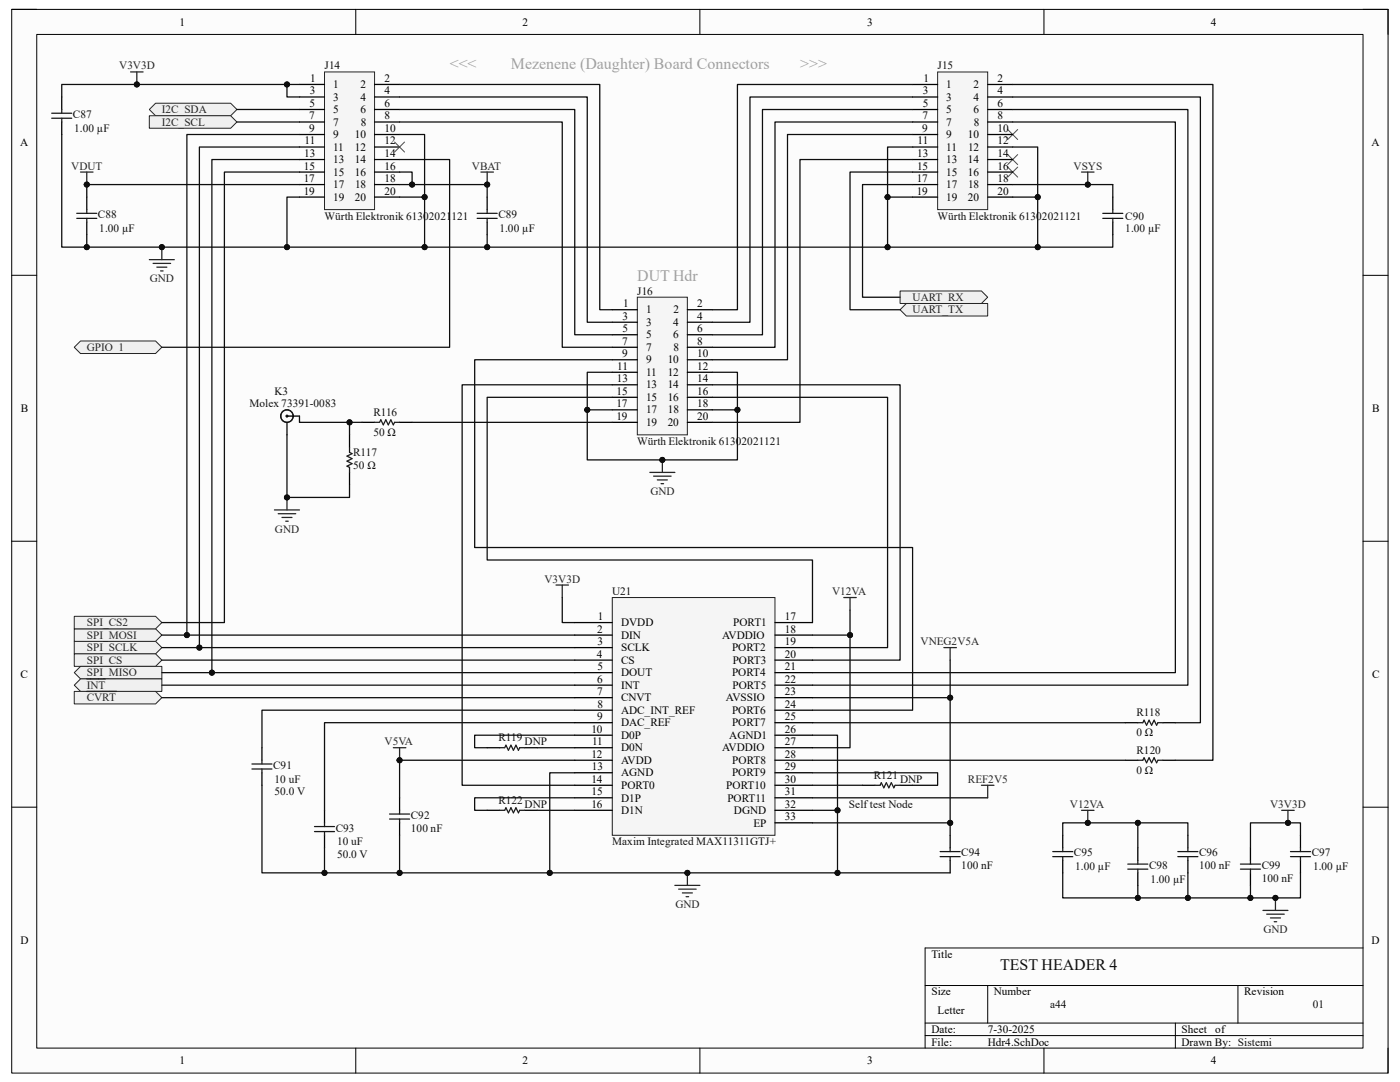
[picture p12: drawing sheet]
<svg xmlns="http://www.w3.org/2000/svg" width="279mm" height="216mm" viewBox="0 0 279 216" stroke-linecap="round" stroke-linejoin="round" font-family="sans-serif">
<path d="M2.3 1.9h274.7v212.2h-274.7z" fill-rule="evenodd" fill="#fcfcfc"/>
<path d="M2.3 1.9h274.7v212.2h-274.7z" fill="none" stroke="#000" stroke-width=".2"/>
<path d="M7.3 6.9h264.7v202.2h-264.7z" fill-rule="evenodd" fill="#fcfcfc"/>
<g fill="none" stroke="#000" stroke-width=".2">
<path d="M2.3 1.9h5M7.3 6.9h264.7v202.2h-264.7zM71 1.9v5M139.7 1.9v5M208.3 1.9v5M272 1.9h5v5M2.3 54.9h5M272 54.9h5M2.3 108h5M272 108h5M2.3 161.1h5M272 161.1h5"/>
<path d="M184.6 196.6h87.4M197.1 196.6v7.5M247.1 196.6v7.5M272 189.2h-87.4v19.9M71 209.1v5M139.7 209.1v5M184.6 204.1h87.4M184.6 206.6h87.4M208.3 209.1v5M234.6 204.1v5M277 209.1v5"/>
</g>
<path d="M134.7 176.7h5M135.4 177.4h3.5M136.2 178.2h2M136.9 178.9h.5M137.2 174.2v2.5" fill="none" stroke="#262626" stroke-width=".25"/>
<circle cx="137.2" cy="174.2" r=".5" fill="#0e0e0e"/>
<circle cx="137.2" cy="174.2" r=".5" fill="none" stroke="#0e0e0e" stroke-width=".2"/>
<path d="M129.7 94.3h5M130.4 95h3.5M131.2 95.8h2M131.9 96.5h.5M132.2 91.8v2.5" fill="none" stroke="#262626" stroke-width=".25"/>
<circle cx="132.2" cy="91.8" r=".5" fill="#0e0e0e"/>
<circle cx="132.2" cy="91.8" r=".5" fill="none" stroke="#0e0e0e" stroke-width=".2"/>
<path d="M255.8 161.7h2.5M257 161.7v2.5" fill="none" stroke="#262626" stroke-width=".25"/>
<circle cx="257" cy="164.2" r=".5" fill="#0e0e0e"/>
<circle cx="257" cy="164.2" r=".5" fill="none" stroke="#0e0e0e" stroke-width=".2"/>
<path d="M249.6 169.2v2.5M249.6 174.2v2.5M259.5 166.7v2.5M259.5 171.7v2.5" fill="none" stroke="#000" stroke-width=".25"/>
<path d="M247.6 173.4h3.9M247.6 172.4h3.9M249.6 171.7v.7M249.6 173.4v.8M257.5 169.9h4M257.5 170.9h4M259.5 169.2v.7M259.5 170.9v.8" fill="none" stroke="#1c1c1c" stroke-width=".25"/>
<path d="M96 34.3h2.5M97.2 34.3v2.5" fill="none" stroke="#262626" stroke-width=".25"/>
<circle cx="97.2" cy="36.8" r=".5" fill="#0e0e0e"/>
<circle cx="97.2" cy="36.8" r=".5" fill="none" stroke="#0e0e0e" stroke-width=".2"/>
<path d="M16.1 34.3h2.5M17.3 34.3v2.5" fill="none" stroke="#262626" stroke-width=".25"/>
<circle cx="17.3" cy="36.8" r=".5" fill="#0e0e0e"/>
<circle cx="17.3" cy="36.8" r=".5" fill="none" stroke="#0e0e0e" stroke-width=".2"/>
<path d="M14.8 128h16.3l1.2 1.2-1.2 1.3h-16.3z" fill-rule="evenodd" fill="#f0f0f0"/>
<path d="M14.8 128h16.3l1.2 1.2-1.2 1.3h-16.3z" fill="none" stroke="#262626" stroke-width=".2"/>
<path d="M14.8 125.5h16.3l1.2 1.2-1.2 1.3h-16.3z" fill-rule="evenodd" fill="#f0f0f0"/>
<path d="M14.8 125.5h16.3l1.2 1.2-1.2 1.3h-16.3z" fill="none" stroke="#262626" stroke-width=".2"/>
<path d="M237.1 166.7v2.5M237.1 171.7v2.5" fill="none" stroke="#000" stroke-width=".25"/>
<path d="M235.1 170.9h4M235.1 169.9h4M237.1 169.2v.7M237.1 170.9v.8" fill="none" stroke="#1c1c1c" stroke-width=".25"/>
<path d="M14.8 130.5h16.3l1.2 1.2-1.2 1.3h-16.3z" fill-rule="evenodd" fill="#f0f0f0"/>
<path d="M14.8 130.5h16.3l1.2 1.2-1.2 1.3h-16.3z" fill="none" stroke="#262626" stroke-width=".2"/>
<path d="M254.5 179.2v2.5M252.1 181.7h4.9M252.8 182.4h3.5M253.5 183.2h2M254.3 183.9h.5" fill="none" stroke="#262626" stroke-width=".25"/>
<circle cx="254.5" cy="179.2" r=".5" fill="#0e0e0e"/>
<circle cx="254.5" cy="179.2" r=".5" fill="none" stroke="#0e0e0e" stroke-width=".2"/>
<path d="M111 116.7h2.5M112.2 116.7v2.5" fill="none" stroke="#262626" stroke-width=".25"/>
<path d="M14.8 134.2l1.3-1.2h16.2v2.5h-16.2z" fill-rule="evenodd" fill="#f0f0f0"/>
<path d="M14.8 134.2l1.3-1.2h16.2v2.5h-16.2z" fill="none" stroke="#262626" stroke-width=".2"/>
<path d="M14.8 136.7l1.3-1.2h16.2v2.5h-16.2z" fill-rule="evenodd" fill="#f0f0f0"/>
<path d="M14.8 136.7l1.3-1.2h16.2v2.5h-16.2z" fill="none" stroke="#262626" stroke-width=".2"/>
<path d="M17.3 135.5h3.7" fill="none" stroke="#262626" stroke-width=".25"/>
<path d="M52.3 149.2v2.5M52.3 154.2v2.5M64.8 161.7v2.5M64.8 166.7v2.5M227.1 169.2v2.5M227.1 174.2v2.5" fill="none" stroke="#000" stroke-width=".25"/>
<path d="M50.3 152.4h4M50.3 153.4h4M52.3 151.7v.7M52.3 153.4v.8M62.8 164.9h4M62.8 165.9h4M64.8 164.2v.7M64.8 165.9v.8M225.1 172.4h4M225.1 173.4h4M227.1 171.7v.7M227.1 173.4v.8" fill="none" stroke="#1c1c1c" stroke-width=".25"/>
<path d="M14.8 138h16.3l1.2 1.2-1.2 1.3h-16.3z" fill-rule="evenodd" fill="#f0f0f0"/>
<path d="M14.8 138h16.3l1.2 1.2-1.2 1.3h-16.3z" fill="none" stroke="#262626" stroke-width=".2"/>
<path d="M17.3 138h6" fill="none" stroke="#262626" stroke-width=".25"/>
<path d="M224.6 144.2h2.5M224.6 151.7h2.5M232.1 144.2h2.5M232.1 151.7h2.5M212.1 166.7v2.5M212.1 171.7v2.5" fill="none" stroke="#000" stroke-width=".25"/>
<path d="M227.1 144.2h1l.2-.5 .5 1 .5-1 .5 1 .5-1 .5 1 .3-.5h1M227.1 151.7h1l.2-.5 .5 1 .5-1 .5 1 .5-1 .5 1 .3-.5h1M210.1 169.9h4M210.1 170.9h4M212.1 169.2v.7M212.1 170.9v.8" fill="none" stroke="#1c1c1c" stroke-width=".25"/>
<path d="M31 20.6h15l1.3 1.2-1.3 1.3h-15l-1.2-1.3z" fill-rule="evenodd" fill="#f0f0f0"/>
<path d="M31 20.6h15l1.3 1.2-1.3 1.3h-15l-1.2-1.3z" fill="none" stroke="#262626" stroke-width=".2"/>
<path d="M29.8 23.1h16.2l1.3 1.2-1.3 1.3h-16.2z" fill-rule="evenodd" fill="#f0f0f0"/>
<path d="M29.8 23.1h16.2l1.3 1.2-1.3 1.3h-16.2z" fill="none" stroke="#262626" stroke-width=".2"/>
<path d="M29.8 51.8h5M30.6 52.6h3.4M31.3 53.3h2M32 54.1h.5M32.3 49.3v2.5" fill="none" stroke="#262626" stroke-width=".25"/>
<circle cx="32.3" cy="49.3" r=".5" fill="#0e0e0e"/>
<circle cx="32.3" cy="49.3" r=".5" fill="none" stroke="#0e0e0e" stroke-width=".2"/>
<path d="M12.3 19.3v2.5M12.3 24.3v2.5" fill="none" stroke="#000" stroke-width=".25"/>
<path d="M10.3 22.6h4M10.3 23.6h4M12.3 21.8v.8M12.3 23.6v.7" fill="none" stroke="#1c1c1c" stroke-width=".25"/>
<path d="M26.1 14.4h2.5M27.3 14.4v2.5" fill="none" stroke="#262626" stroke-width=".25"/>
<circle cx="27.3" cy="16.9" r=".5" fill="#0e0e0e"/>
<circle cx="27.3" cy="16.9" r=".5" fill="none" stroke="#0e0e0e" stroke-width=".2"/>
<path d="M17.3 39.3v2.5M97.2 39.3v2.5M17.3 44.3v2.5M97.2 44.3v2.5M97.2 149.2h2.5M104.7 149.2h2.5M97.2 161.7h2.5M104.7 161.7h2.5" fill="none" stroke="#000" stroke-width=".25"/>
<path d="M15.3 42.6h4M15.3 43.6h4M17.3 41.8v.8M17.3 43.6v.7M95.2 42.6h4M95.2 43.6h4M97.2 41.8v.8M97.2 43.6v.7M99.7 149.2h1l.3-.5 .5 1 .5-1 .5 1 .5-1 .5 1 .2-.5h1M99.7 161.7h1l.3-.5 .5 1 .5-1 .5 1 .5-1 .5 1 .2-.5h1" fill="none" stroke="#1c1c1c" stroke-width=".25"/>
<path d="M14.8 123h16.3l1.2 1.2-1.2 1.3h-16.3z" fill-rule="evenodd" fill="#f0f0f0"/>
<path d="M14.8 123h16.3l1.2 1.2-1.2 1.3h-16.3z" fill="none" stroke="#262626" stroke-width=".2"/>
<path d="M201.1 25.8l2 2M201.1 30.8l2 2M201.1 33.3l2 2M203.1 25.8l-2 2M203.1 30.8l-2 2M203.1 33.3l-2 2" fill="none" stroke="#4c4c4c" stroke-width=".2"/>
<path d="M14.8 69.3l1.3-1.3h14.9l1.3 1.3-1.3 1.2h-14.9z" fill-rule="evenodd" fill="#f0f0f0"/>
<path d="M14.8 69.3l1.3-1.3h14.9l1.3 1.3-1.3 1.2h-14.9z" fill="none" stroke="#262626" stroke-width=".2"/>
<path d="M215.8 34.3h2.5M217.1 34.3v2.5" fill="none" stroke="#262626" stroke-width=".25"/>
<circle cx="217.1" cy="36.8" r=".5" fill="#0e0e0e"/>
<circle cx="217.1" cy="36.8" r=".5" fill="none" stroke="#0e0e0e" stroke-width=".2"/>
<path d="M222.1 39.3v2.5M222.1 44.3v2.5" fill="none" stroke="#000" stroke-width=".25"/>
<path d="M220.1 42.6h4M220.1 43.6h4M222.1 41.8v.8M222.1 43.6v.7" fill="none" stroke="#1c1c1c" stroke-width=".25"/>
<path d="M168.4 119.2h2.5M169.6 119.2v2.5M78.5 149.2h2.5M79.7 149.2v2.5" fill="none" stroke="#262626" stroke-width=".25"/>
<circle cx="79.7" cy="151.7" r=".5" fill="#0e0e0e"/>
<circle cx="79.7" cy="151.7" r=".5" fill="none" stroke="#0e0e0e" stroke-width=".2"/>
<path d="M79.7 159.2v2.5M79.7 164.2v2.5M189.6 166.7v2.5M189.6 171.7v2.5" fill="none" stroke="#000" stroke-width=".25"/>
<path d="M77.7 163.4h4M77.7 162.4h4M79.7 161.7v.7M79.7 163.4v.8M187.6 170.9h4M187.6 169.9h4M189.6 169.2v.7M189.6 170.9v.8" fill="none" stroke="#1c1c1c" stroke-width=".25"/>
<path d="M188.4 129.2h2.5M189.6 129.2v2.5" fill="none" stroke="#262626" stroke-width=".25"/>
<path d="M179.6 58.1h16.3l1.2 1.2-1.2 1.3h-16.3z" fill-rule="evenodd" fill="#f0f0f0"/>
<path d="M179.6 58.1h16.3l1.2 1.2-1.2 1.3h-16.3z" fill="none" stroke="#262626" stroke-width=".2"/>
<path d="M179.6 61.8l1.3-1.2h16.2v2.5h-16.2z" fill-rule="evenodd" fill="#f0f0f0"/>
<path d="M179.6 61.8l1.3-1.2h16.2v2.5h-16.2z" fill="none" stroke="#262626" stroke-width=".2"/>
<path d="M127.2 59.3h10v27.5h-10z" fill-rule="evenodd" fill="#f5f5f5"/>
<path d="M127.2 59.3h10v27.5h-10z" fill="none" stroke="#262626" stroke-width=".2"/>
<g fill="none" stroke="#000" stroke-width=".25">
<path d="M122.2 61.8h5M122.2 64.3h5M122.2 66.8h5M122.2 69.3h5M122.2 71.8h5M122.2 74.3h5M122.2 76.8h5M122.2 79.3h5M137.2 61.8h5M137.2 64.3h5M137.2 66.8h5M137.2 69.3h5"/>
<path d="M137.2 71.8h5M137.2 74.3h5M137.2 76.8h5M137.2 79.3h5M122.2 81.8h5M122.2 84.3h5M137.2 81.8h5M137.2 84.3h5"/>
</g>
<path d="M187.1 14.4h10v27.4h-10z" fill-rule="evenodd" fill="#f5f5f5"/>
<path d="M187.1 14.4h10v27.4h-10z" fill="none" stroke="#262626" stroke-width=".2"/>
<g fill="none" stroke="#000" stroke-width=".25">
<path d="M182.1 16.9h5M182.1 19.4h5M197.1 16.9h5M197.1 19.4h5M182.1 21.9h5M182.1 24.3h5M182.1 26.8h5M182.1 29.3h5M182.1 31.8h5M182.1 34.3h5M182.1 36.8h5M182.1 39.3h5"/>
<path d="M197.1 21.9h5M197.1 24.3h5M197.1 26.8h5M197.1 29.3h5M197.1 31.8h5M197.1 34.3h5M197.1 36.8h5M197.1 39.3h5"/>
</g>
<path d="M64.8 14.4h10v27.4h-10z" fill-rule="evenodd" fill="#f5f5f5"/>
<path d="M64.8 14.4h10v27.4h-10z" fill="none" stroke="#262626" stroke-width=".2"/>
<g fill="none" stroke="#000" stroke-width=".25">
<path d="M59.8 16.9h5M59.8 19.3h5M74.8 16.9h4.9M74.8 19.3h4.9M59.8 21.8h5M59.8 24.3h5M59.8 26.8h5M59.8 29.3h5M59.8 31.8h5M59.8 34.3h5M59.8 36.8h5M59.8 39.3h5"/>
<path d="M74.8 21.8h4.9M74.8 24.3h4.9M74.8 26.8h4.9M74.8 29.3h4.9M74.8 31.8h4.9M74.8 34.3h4.9M74.8 36.8h4.9M74.8 39.3h4.9"/>
</g>
<path d="M215.8 161.7h2.5M217.1 161.7v2.5" fill="none" stroke="#262626" stroke-width=".25"/>
<circle cx="217.1" cy="164.2" r=".5" fill="#0e0e0e"/>
<circle cx="217.1" cy="164.2" r=".5" fill="none" stroke="#0e0e0e" stroke-width=".2"/>
<g fill="none" stroke="#1c1c1c" stroke-width=".25">
<circle cx="57.3" cy="83" r="1.25"/>
<circle cx="57.3" cy="83" r=".15"/>
</g>
<path d="M57.3 83h2.5M57.3 84.3v2.5" fill="none" stroke="#000" stroke-width=".25"/>
<path d="M57.3 99.3v2.5M54.8 101.8h5M55.5 102.5h3.5M56.3 103.3h2M57 104h.5" fill="none" stroke="#262626" stroke-width=".25"/>
<circle cx="57.3" cy="99.3" r=".5" fill="#0e0e0e"/>
<circle cx="57.3" cy="99.3" r=".5" fill="none" stroke="#0e0e0e" stroke-width=".2"/>
<path d="M69.8 86.8v2.5M69.8 94.3v2.5" fill="none" stroke="#000" stroke-width=".25"/>
<path d="M69.8 89.3v1l.5 .2-1 .5 1 .5-1 .5 1 .5-1 .5 .5 .3v1" fill="none" stroke="#1c1c1c" stroke-width=".25"/>
<path d="M122.2 81.8h-5v10h30v-10h-5" fill="none" stroke="#0e0e0e" stroke-width=".25"/>
<circle cx="147.2" cy="81.8" r=".5" fill="#0e0e0e"/>
<circle cx="147.2" cy="81.8" r=".5" fill="none" stroke="#0e0e0e" stroke-width=".2"/>
<circle cx="132.2" cy="91.8" r=".5" fill="#0e0e0e"/>
<circle cx="132.2" cy="91.8" r=".5" fill="none" stroke="#0e0e0e" stroke-width=".2"/>
<circle cx="117.2" cy="81.8" r=".5" fill="#0e0e0e"/>
<circle cx="117.2" cy="81.8" r=".5" fill="none" stroke="#0e0e0e" stroke-width=".2"/>
<path d="M142.2 74.3h5v7.5" fill="none" stroke="#0e0e0e" stroke-width=".25"/>
<circle cx="147.2" cy="81.8" r=".5" fill="#0e0e0e"/>
<circle cx="147.2" cy="81.8" r=".5" fill="none" stroke="#0e0e0e" stroke-width=".2"/>
<path d="M122.2 74.3h-5v7.5" fill="none" stroke="#0e0e0e" stroke-width=".25"/>
<circle cx="117.2" cy="81.8" r=".5" fill="#0e0e0e"/>
<circle cx="117.2" cy="81.8" r=".5" fill="none" stroke="#0e0e0e" stroke-width=".2"/>
<path d="M259.5 166.7v-2.5h-9.9v5" fill="none" stroke="#0e0e0e" stroke-width=".25"/>
<circle cx="257" cy="164.2" r=".5" fill="#0e0e0e"/>
<circle cx="257" cy="164.2" r=".5" fill="none" stroke="#0e0e0e" stroke-width=".2"/>
<path d="M114.7 154.2h-5v20" fill="none" stroke="#0e0e0e" stroke-width=".25"/>
<circle cx="109.7" cy="174.2" r=".5" fill="#0e0e0e"/>
<circle cx="109.7" cy="174.2" r=".5" fill="none" stroke="#0e0e0e" stroke-width=".2"/>
<path d="M122.2 76.8h-30v79.9h22.5M259.5 174.2v5h-9.9v-2.5" fill="none" stroke="#0e0e0e" stroke-width=".25"/>
<circle cx="249.5" cy="179.2" r=".5" fill="#0e0e0e"/>
<circle cx="249.5" cy="179.2" r=".5" fill="none" stroke="#0e0e0e" stroke-width=".2"/>
<circle cx="254.5" cy="179.2" r=".5" fill="#0e0e0e"/>
<circle cx="254.5" cy="179.2" r=".5" fill="none" stroke="#0e0e0e" stroke-width=".2"/>
<path d="M112.2 119.2v5h2.5M32.3 126.7h82.4" fill="none" stroke="#0e0e0e" stroke-width=".25"/>
<circle cx="37.3" cy="126.7" r=".5" fill="#0e0e0e"/>
<circle cx="37.3" cy="126.7" r=".5" fill="none" stroke="#0e0e0e" stroke-width=".2"/>
<path d="M32.3 129.2h82.4" fill="none" stroke="#0e0e0e" stroke-width=".25"/>
<circle cx="39.8" cy="129.2" r=".5" fill="#0e0e0e"/>
<circle cx="39.8" cy="129.2" r=".5" fill="none" stroke="#0e0e0e" stroke-width=".2"/>
<path d="M32.3 134.2h82.4M32.3 131.7h82.4" fill="none" stroke="#0e0e0e" stroke-width=".25"/>
<circle cx="42.3" cy="134.2" r=".5" fill="#0e0e0e"/>
<circle cx="42.3" cy="134.2" r=".5" fill="none" stroke="#0e0e0e" stroke-width=".2"/>
<path d="M122.2 79.3h-25v32.4h64.9v12.5M142.2 79.3h34.9v49.9h-15M142.2 76.8h37.4v54.9h-17.5M32.3 136.7h82.4M237.1 174.2v5" fill="none" stroke="#0e0e0e" stroke-width=".25"/>
<circle cx="237.1" cy="179.2" r=".5" fill="#0e0e0e"/>
<circle cx="237.1" cy="179.2" r=".5" fill="none" stroke="#0e0e0e" stroke-width=".2"/>
<path d="M237.1 166.7v-2.5h-10v5" fill="none" stroke="#0e0e0e" stroke-width=".25"/>
<circle cx="227.1" cy="164.2" r=".5" fill="#0e0e0e"/>
<circle cx="227.1" cy="164.2" r=".5" fill="none" stroke="#0e0e0e" stroke-width=".2"/>
<path d="M169.6 121.7v27.5h-7.5" fill="none" stroke="#0e0e0e" stroke-width=".25"/>
<circle cx="169.6" cy="126.7" r=".5" fill="#0e0e0e"/>
<circle cx="169.6" cy="126.7" r=".5" fill="none" stroke="#0e0e0e" stroke-width=".2"/>
<path d="M162.1 126.7h7.5" fill="none" stroke="#0e0e0e" stroke-width=".25"/>
<circle cx="169.6" cy="126.7" r=".5" fill="#0e0e0e"/>
<circle cx="169.6" cy="126.7" r=".5" fill="none" stroke="#0e0e0e" stroke-width=".2"/>
<path d="M32.3 139.2h82.4M114.7 144.2h-49.9v17.5M114.7 141.7h-62.4v7.5M162.1 144.2h62.5M227.1 164.2h-15v2.5" fill="none" stroke="#0e0e0e" stroke-width=".25"/>
<circle cx="217.1" cy="164.2" r=".5" fill="#0e0e0e"/>
<circle cx="217.1" cy="164.2" r=".5" fill="none" stroke="#0e0e0e" stroke-width=".2"/>
<circle cx="227.1" cy="164.2" r=".5" fill="#0e0e0e"/>
<circle cx="227.1" cy="164.2" r=".5" fill="none" stroke="#0e0e0e" stroke-width=".2"/>
<path d="M212.1 174.2v5h15" fill="none" stroke="#0e0e0e" stroke-width=".25"/>
<circle cx="227.1" cy="179.2" r=".5" fill="#0e0e0e"/>
<circle cx="227.1" cy="179.2" r=".5" fill="none" stroke="#0e0e0e" stroke-width=".2"/>
<path d="M57.3 16.9v2.4h2.5M122.2 71.8h-27.5v37.5h87.4v32.4h-20M107.2 149.2h7.5M114.7 146.7h-20v2.5h2.5M114.7 159.2h-20v2.5h2.5M162.1 151.7h62.5M107.2 161.7h7.5" fill="none" stroke="#0e0e0e" stroke-width=".25"/>
<circle cx="57.3" cy="16.9" r=".5" fill="#0e0e0e"/>
<circle cx="57.3" cy="16.9" r=".5" fill="none" stroke="#0e0e0e" stroke-width=".2"/>
<path d="M47.3 21.8h12.5M47.3 24.3h12.5M79.7 39.3h5v10h-27.4" fill="none" stroke="#0e0e0e" stroke-width=".25"/>
<circle cx="57.3" cy="49.3" r=".5" fill="#0e0e0e"/>
<circle cx="57.3" cy="49.3" r=".5" fill="none" stroke="#0e0e0e" stroke-width=".2"/>
<circle cx="84.7" cy="49.3" r=".5" fill="#0e0e0e"/>
<circle cx="84.7" cy="49.3" r=".5" fill="none" stroke="#0e0e0e" stroke-width=".2"/>
<circle cx="84.7" cy="39.3" r=".5" fill="#0e0e0e"/>
<circle cx="84.7" cy="39.3" r=".5" fill="none" stroke="#0e0e0e" stroke-width=".2"/>
<path d="M97.2 46.8v2.5" fill="none" stroke="#0e0e0e" stroke-width=".25"/>
<circle cx="97.2" cy="49.3" r=".5" fill="#0e0e0e"/>
<circle cx="97.2" cy="49.3" r=".5" fill="none" stroke="#0e0e0e" stroke-width=".2"/>
<path d="M79.7 36.8h17.5v2.5" fill="none" stroke="#0e0e0e" stroke-width=".25"/>
<circle cx="97.2" cy="36.8" r=".5" fill="#0e0e0e"/>
<circle cx="97.2" cy="36.8" r=".5" fill="none" stroke="#0e0e0e" stroke-width=".2"/>
<circle cx="82.2" cy="36.8" r=".5" fill="#0e0e0e"/>
<circle cx="82.2" cy="36.8" r=".5" fill="none" stroke="#0e0e0e" stroke-width=".2"/>
<path d="M59.8 16.9h-47.5v2.4" fill="none" stroke="#0e0e0e" stroke-width=".25"/>
<circle cx="27.3" cy="16.9" r=".5" fill="#0e0e0e"/>
<circle cx="27.3" cy="16.9" r=".5" fill="none" stroke="#0e0e0e" stroke-width=".2"/>
<circle cx="57.3" cy="16.9" r=".5" fill="#0e0e0e"/>
<circle cx="57.3" cy="16.9" r=".5" fill="none" stroke="#0e0e0e" stroke-width=".2"/>
<g fill="none" stroke="#0e0e0e" stroke-width=".25">
<path d="M79.7 16.9h40v44.9h2.5M79.7 19.4h37.5v44.9h5M182.1 16.9h-34.9v44.9h-5M182.1 19.4h-32.4v44.9h-7.5M202.1 16.9h40v134.8h-7.5M202.1 19.4h37.5v124.8h-5M79.7 26.8h5v12.5M79.7 21.8h35v45h7.5M79.7 24.3h32.5v45h10M182.1 21.9h-29.9v44.9h-10M182.1 24.3h-27.4v45h-12.5M182.1 26.8h-24.9v45h-15"/>
<path d="M182.1 31.8h-22.5v52.5h-17.4M202.1 21.9h35v114.8h-75M202.1 24.3h32.5v109.9h-72.5"/>
</g>
<circle cx="84.7" cy="39.3" r=".5" fill="#0e0e0e"/>
<circle cx="84.7" cy="39.3" r=".5" fill="none" stroke="#0e0e0e" stroke-width=".2"/>
<path d="M12.3 26.8v22.5h45v-10h2.5" fill="none" stroke="#0e0e0e" stroke-width=".25"/>
<circle cx="17.3" cy="49.3" r=".5" fill="#0e0e0e"/>
<circle cx="17.3" cy="49.3" r=".5" fill="none" stroke="#0e0e0e" stroke-width=".2"/>
<circle cx="32.3" cy="49.3" r=".5" fill="#0e0e0e"/>
<circle cx="32.3" cy="49.3" r=".5" fill="none" stroke="#0e0e0e" stroke-width=".2"/>
<circle cx="57.3" cy="49.3" r=".5" fill="#0e0e0e"/>
<circle cx="57.3" cy="49.3" r=".5" fill="none" stroke="#0e0e0e" stroke-width=".2"/>
<path d="M17.3 46.8v2.5" fill="none" stroke="#0e0e0e" stroke-width=".25"/>
<circle cx="17.3" cy="49.3" r=".5" fill="#0e0e0e"/>
<circle cx="17.3" cy="49.3" r=".5" fill="none" stroke="#0e0e0e" stroke-width=".2"/>
<path d="M59.8 26.8h-22.5v99.9" fill="none" stroke="#0e0e0e" stroke-width=".25"/>
<circle cx="37.3" cy="126.7" r=".5" fill="#0e0e0e"/>
<circle cx="37.3" cy="126.7" r=".5" fill="none" stroke="#0e0e0e" stroke-width=".2"/>
<path d="M59.8 36.8h-42.5v2.5" fill="none" stroke="#0e0e0e" stroke-width=".25"/>
<circle cx="17.3" cy="36.8" r=".5" fill="#0e0e0e"/>
<circle cx="17.3" cy="36.8" r=".5" fill="none" stroke="#0e0e0e" stroke-width=".2"/>
<path d="M59.8 29.3h-20v99.9" fill="none" stroke="#0e0e0e" stroke-width=".25"/>
<circle cx="39.8" cy="129.2" r=".5" fill="#0e0e0e"/>
<circle cx="39.8" cy="129.2" r=".5" fill="none" stroke="#0e0e0e" stroke-width=".2"/>
<path d="M59.8 31.8h-17.5v102.4" fill="none" stroke="#0e0e0e" stroke-width=".25"/>
<circle cx="42.3" cy="134.2" r=".5" fill="#0e0e0e"/>
<circle cx="42.3" cy="134.2" r=".5" fill="none" stroke="#0e0e0e" stroke-width=".2"/>
<path d="M59.8 34.3h-15v89.9h-12.5M79.7 34.3h2.5v2.5" fill="none" stroke="#0e0e0e" stroke-width=".25"/>
<circle cx="82.2" cy="36.8" r=".5" fill="#0e0e0e"/>
<circle cx="82.2" cy="36.8" r=".5" fill="none" stroke="#0e0e0e" stroke-width=".2"/>
<path d="M177.1 39.3h5" fill="none" stroke="#0e0e0e" stroke-width=".25"/>
<circle cx="177.1" cy="39.3" r=".5" fill="#0e0e0e"/>
<circle cx="177.1" cy="39.3" r=".5" fill="none" stroke="#0e0e0e" stroke-width=".2"/>
<path d="M202.1 39.3h5" fill="none" stroke="#0e0e0e" stroke-width=".25"/>
<circle cx="207.1" cy="39.3" r=".5" fill="#0e0e0e"/>
<circle cx="207.1" cy="39.3" r=".5" fill="none" stroke="#0e0e0e" stroke-width=".2"/>
<path d="M79.7 31.8h10v37.5h-57.4M202.1 29.3h5v20h-122.4" fill="none" stroke="#0e0e0e" stroke-width=".25"/>
<circle cx="84.7" cy="49.3" r=".5" fill="#0e0e0e"/>
<circle cx="84.7" cy="49.3" r=".5" fill="none" stroke="#0e0e0e" stroke-width=".2"/>
<circle cx="97.2" cy="49.3" r=".5" fill="#0e0e0e"/>
<circle cx="97.2" cy="49.3" r=".5" fill="none" stroke="#0e0e0e" stroke-width=".2"/>
<circle cx="177.1" cy="49.3" r=".5" fill="#0e0e0e"/>
<circle cx="177.1" cy="49.3" r=".5" fill="none" stroke="#0e0e0e" stroke-width=".2"/>
<circle cx="207.1" cy="49.3" r=".5" fill="#0e0e0e"/>
<circle cx="207.1" cy="49.3" r=".5" fill="none" stroke="#0e0e0e" stroke-width=".2"/>
<circle cx="207.1" cy="39.3" r=".5" fill="#0e0e0e"/>
<circle cx="207.1" cy="39.3" r=".5" fill="none" stroke="#0e0e0e" stroke-width=".2"/>
<path d="M182.1 29.3h-5v20" fill="none" stroke="#0e0e0e" stroke-width=".25"/>
<circle cx="177.1" cy="49.3" r=".5" fill="#0e0e0e"/>
<circle cx="177.1" cy="49.3" r=".5" fill="none" stroke="#0e0e0e" stroke-width=".2"/>
<circle cx="177.1" cy="39.3" r=".5" fill="#0e0e0e"/>
<circle cx="177.1" cy="39.3" r=".5" fill="none" stroke="#0e0e0e" stroke-width=".2"/>
<path d="M222.1 46.8v2.5h-15" fill="none" stroke="#0e0e0e" stroke-width=".25"/>
<circle cx="207.1" cy="49.3" r=".5" fill="#0e0e0e"/>
<circle cx="207.1" cy="49.3" r=".5" fill="none" stroke="#0e0e0e" stroke-width=".2"/>
<path d="M162.1 146.7h5v15" fill="none" stroke="#0e0e0e" stroke-width=".25"/>
<circle cx="167.1" cy="161.7" r=".5" fill="#0e0e0e"/>
<circle cx="167.1" cy="161.7" r=".5" fill="none" stroke="#0e0e0e" stroke-width=".2"/>
<path d="M227.1 176.7v2.5h22.5" fill="none" stroke="#0e0e0e" stroke-width=".25"/>
<circle cx="227.1" cy="179.2" r=".5" fill="#0e0e0e"/>
<circle cx="227.1" cy="179.2" r=".5" fill="none" stroke="#0e0e0e" stroke-width=".2"/>
<circle cx="237.1" cy="179.2" r=".5" fill="#0e0e0e"/>
<circle cx="237.1" cy="179.2" r=".5" fill="none" stroke="#0e0e0e" stroke-width=".2"/>
<circle cx="249.5" cy="179.2" r=".5" fill="#0e0e0e"/>
<circle cx="249.5" cy="179.2" r=".5" fill="none" stroke="#0e0e0e" stroke-width=".2"/>
<path d="M162.1 139.2h27.5" fill="none" stroke="#0e0e0e" stroke-width=".25"/>
<circle cx="189.6" cy="139.2" r=".5" fill="#0e0e0e"/>
<circle cx="189.6" cy="139.2" r=".5" fill="none" stroke="#0e0e0e" stroke-width=".2"/>
<path d="M52.3 156.7v17.5h114.8v-12.5h-5" fill="none" stroke="#0e0e0e" stroke-width=".25"/>
<circle cx="64.8" cy="174.2" r=".5" fill="#0e0e0e"/>
<circle cx="64.8" cy="174.2" r=".5" fill="none" stroke="#0e0e0e" stroke-width=".2"/>
<circle cx="79.7" cy="174.2" r=".5" fill="#0e0e0e"/>
<circle cx="79.7" cy="174.2" r=".5" fill="none" stroke="#0e0e0e" stroke-width=".2"/>
<circle cx="109.7" cy="174.2" r=".5" fill="#0e0e0e"/>
<circle cx="109.7" cy="174.2" r=".5" fill="none" stroke="#0e0e0e" stroke-width=".2"/>
<circle cx="137.2" cy="174.2" r=".5" fill="#0e0e0e"/>
<circle cx="137.2" cy="174.2" r=".5" fill="none" stroke="#0e0e0e" stroke-width=".2"/>
<circle cx="167.1" cy="174.2" r=".5" fill="#0e0e0e"/>
<circle cx="167.1" cy="174.2" r=".5" fill="none" stroke="#0e0e0e" stroke-width=".2"/>
<circle cx="167.1" cy="161.7" r=".5" fill="#0e0e0e"/>
<circle cx="167.1" cy="161.7" r=".5" fill="none" stroke="#0e0e0e" stroke-width=".2"/>
<path d="M64.8 169.2v5" fill="none" stroke="#0e0e0e" stroke-width=".25"/>
<circle cx="64.8" cy="174.2" r=".5" fill="#0e0e0e"/>
<circle cx="64.8" cy="174.2" r=".5" fill="none" stroke="#0e0e0e" stroke-width=".2"/>
<path d="M167.1 174.2h22.5" fill="none" stroke="#0e0e0e" stroke-width=".25"/>
<circle cx="167.1" cy="174.2" r=".5" fill="#0e0e0e"/>
<circle cx="167.1" cy="174.2" r=".5" fill="none" stroke="#0e0e0e" stroke-width=".2"/>
<path d="M79.7 166.7v7.5" fill="none" stroke="#0e0e0e" stroke-width=".25"/>
<circle cx="79.7" cy="174.2" r=".5" fill="#0e0e0e"/>
<circle cx="79.7" cy="174.2" r=".5" fill="none" stroke="#0e0e0e" stroke-width=".2"/>
<path d="M114.7 151.7h-35v7.5" fill="none" stroke="#0e0e0e" stroke-width=".25"/>
<circle cx="79.7" cy="151.7" r=".5" fill="#0e0e0e"/>
<circle cx="79.7" cy="151.7" r=".5" fill="none" stroke="#0e0e0e" stroke-width=".2"/>
<path d="M182.1 36.8h-10v22.5h7.5M182.1 34.3h-12.5v27.5h10M57.3 86.8v12.5h12.5v-2.5" fill="none" stroke="#0e0e0e" stroke-width=".25"/>
<circle cx="57.3" cy="99.3" r=".5" fill="#0e0e0e"/>
<circle cx="57.3" cy="99.3" r=".5" fill="none" stroke="#0e0e0e" stroke-width=".2"/>
<path d="M59.8 83v1.3h10v2.5" fill="none" stroke="#0e0e0e" stroke-width=".25"/>
<circle cx="69.8" cy="84.3" r=".5" fill="#0e0e0e"/>
<circle cx="69.8" cy="84.3" r=".5" fill="none" stroke="#0e0e0e" stroke-width=".2"/>
<path d="M72.3 84.3h2.5M79.7 84.3h2.5" fill="none" stroke="#000" stroke-width=".25"/>
<path d="M74.8 84.3h.9l.3-.5 .5 1 .5-1 .5 1 .5-1 .5 1 .2-.5h1" fill="none" stroke="#1c1c1c" stroke-width=".25"/>
<path d="M69.8 84.3h2.5" fill="none" stroke="#0e0e0e" stroke-width=".25"/>
<circle cx="69.8" cy="84.3" r=".5" fill="#0e0e0e"/>
<circle cx="69.8" cy="84.3" r=".5" fill="none" stroke="#0e0e0e" stroke-width=".2"/>
<path d="M82.2 84.3h40" fill="none" stroke="#0e0e0e" stroke-width=".25"/>
<path d="M122.2 119.2h32.5v47.5h-32.5z" fill-rule="evenodd" fill="#f5f5f5"/>
<path d="M122.2 119.2h32.5v47.5h-32.5z" fill="none" stroke="#262626" stroke-width=".2"/>
<g fill="none" stroke="#000" stroke-width=".25">
<path d="M114.7 124.2h7.5M114.7 126.7h7.5M114.7 129.2h7.5M114.7 131.7h7.5M114.7 134.2h7.5M114.7 136.7h7.5M114.7 139.2h7.5M154.7 124.2h7.4M154.7 126.7h7.4M154.7 129.2h7.4M154.7 131.7h7.4M154.7 134.2h7.4"/>
<path d="M154.7 136.7h7.4M154.7 139.2h7.4M114.7 144.2h7.5M114.7 146.7h7.5M114.7 149.2h7.5M114.7 151.7h7.5M114.7 154.2h7.5M114.7 156.7h7.5M114.7 159.2h7.5M114.7 141.7h7.5M154.7 144.2h7.4M154.7 146.7h7.4"/>
<path d="M154.7 149.2h7.4M154.7 151.7h7.4M154.7 154.2h7.4M154.7 156.7h7.4M154.7 159.2h7.4M154.7 141.7h7.4M114.7 161.7h7.5M154.7 161.7h7.4M154.7 164.2h7.4"/>
</g>
<path d="M189.6 131.7v35" fill="none" stroke="#0e0e0e" stroke-width=".25"/>
<circle cx="189.6" cy="164.2" r=".5" fill="#0e0e0e"/>
<circle cx="189.6" cy="164.2" r=".5" fill="none" stroke="#0e0e0e" stroke-width=".2"/>
<circle cx="189.6" cy="139.2" r=".5" fill="#0e0e0e"/>
<circle cx="189.6" cy="139.2" r=".5" fill="none" stroke="#0e0e0e" stroke-width=".2"/>
<path d="M162.1 164.2h27.5" fill="none" stroke="#0e0e0e" stroke-width=".25"/>
<circle cx="189.6" cy="164.2" r=".5" fill="#0e0e0e"/>
<circle cx="189.6" cy="164.2" r=".5" fill="none" stroke="#0e0e0e" stroke-width=".2"/>
<path d="M172.1 156.7h2.5M179.6 156.7h2.5" fill="none" stroke="#000" stroke-width=".25"/>
<path d="M174.6 156.7h1l.3-.5 .5 1 .5-1 .5 1 .5-1 .5 1 .2-.5h1" fill="none" stroke="#1c1c1c" stroke-width=".25"/>
<path d="M202.1 36.8h20M162.1 154.2h25v2.5h-5M162.1 156.7h10M162.1 159.2h35" fill="none" stroke="#0e0e0e" stroke-width=".25"/>
<path d="M78.7 28.3l2 2M80.7 28.3l-2 2" fill="none" stroke="#4c4c4c" stroke-width=".2"/>
<circle cx="217.1" cy="36.8" r=".5" fill="#0e0e0e"/>
<circle cx="217.1" cy="36.8" r=".5" fill="none" stroke="#0e0e0e" stroke-width=".2"/>
<path d="M222.1 36.8v2.5" fill="none" stroke="#0e0e0e" stroke-width=".25"/>
<path d="M195.9 156.7h2.5M197.1 156.7v2.5" fill="none" stroke="#262626" stroke-width=".25"/>
<g font-size="3.2" fill="#a1a1a1">
<text x="89.7" y="13.7">&lt;&lt;&lt;</text>
<text x="102" y="13.7">Mezenene (Daughter) Board Connectors</text>
<text x="159.7" y="13.7">&gt;&gt;&gt;</text>
<text x="127.2" y="56.1">DUT Hdr</text>
</g>
<text font-size="3.2" fill="#0e0e0e" x="199.6" y="193.5">TEST HEADER 4</text>
<g font-size="2.2">
<text x="35.8" y="5.1">1</text>
<text x="104.3" y="5.1">2</text>
<text x="173.1" y="5.1">3</text>
<text x="241.6" y="5.1">4</text>
<text x="61.9" y="16.3">1</text>
<text x="66.5" y="17.6">1</text>
<text x="72" y="17.6">2</text>
<text x="76.8" y="16.3">2</text>
<text x="184.3" y="16.3">1</text>
<text x="188.8" y="17.6">1</text>
<text x="194.3" y="17.6">2</text>
<text x="199.1" y="16.3">2</text>
<text x="61.7" y="23.8">7</text>
<text x="61.8" y="21.3">5</text>
<text x="61.8" y="18.8">3</text>
<text x="66.5" y="20.1">3</text>
<text x="66.5" y="22.6">5</text>
<text x="72" y="20.1">4</text>
<text x="72" y="22.6">6</text>
<text x="76.8" y="18.8">4</text>
<text x="76.8" y="21.3">6</text>
<text x="76.8" y="23.8">8</text>
<text x="184.1" y="23.8">7</text>
<text x="184.1" y="21.3">5</text>
<text x="184.2" y="18.8">3</text>
<text x="188.8" y="20.1">3</text>
<text x="188.8" y="22.6">5</text>
<text x="194.3" y="20.1">4</text>
<text x="194.3" y="22.6">6</text>
<text x="199.1" y="18.8">4</text>
<text x="199.1" y="21.3">6</text>
<text x="199.1" y="23.8">8</text>
<text x="4" y="29.2">A</text>
<text x="60.8" y="28.8">11</text>
<text x="61.7" y="26.3">9</text>
<text x="66.5" y="25.1">7</text>
<text x="66.5" y="27.6">9</text>
<text x="70.8" y="27.6">10</text>
<text x="72" y="25.1">8</text>
<text x="76.8" y="26.3">10</text>
<text x="76.8" y="28.8">12</text>
<text x="183.1" y="28.8">11</text>
<text x="184.1" y="26.3">9</text>
<text x="188.8" y="25.1">7</text>
<text x="188.8" y="27.6">9</text>
<text x="193.2" y="27.6">10</text>
<text x="194.4" y="25.1">8</text>
<text x="199.1" y="26.3">10</text>
<text x="199.1" y="28.8">12</text>
<text x="273.7" y="29.2">A</text>
<text x="60.7" y="33.8">15</text>
<text x="60.7" y="31.3">13</text>
<text x="66.5" y="30.1">11</text>
<text x="66.5" y="32.6">13</text>
<text x="66.5" y="35.1">15</text>
<text x="70.8" y="30.1">12</text>
<text x="70.8" y="32.6">14</text>
<text x="70.8" y="35.1">16</text>
<text x="76.8" y="31.3">14</text>
<text x="76.8" y="33.8">16</text>
<text x="183" y="33.8">15</text>
<text x="183" y="31.3">13</text>
<text x="188.8" y="30.1">11</text>
<text x="188.8" y="32.6">13</text>
<text x="188.8" y="35.1">15</text>
<text x="193.2" y="32.6">14</text>
<text x="193.2" y="35.1">16</text>
<text x="193.2" y="30.1">12</text>
<text x="199.1" y="31.3">14</text>
<text x="199.1" y="33.8">16</text>
<text x="60.6" y="36.3">17</text>
<text x="60.6" y="38.8">19</text>
<text x="66.5" y="37.6">17</text>
<text x="66.5" y="40.1">19</text>
<text x="70.8" y="40.1">20</text>
<text x="70.9" y="37.6">18</text>
<text x="76.8" y="36.3">18</text>
<text x="76.8" y="38.8">20</text>
<text x="183" y="36.3">17</text>
<text x="183" y="38.8">19</text>
<text x="188.8" y="37.6">17</text>
<text x="188.8" y="40.1">19</text>
<text x="193.2" y="40.1">20</text>
<text x="193.2" y="37.6">18</text>
<text x="199.1" y="36.3">18</text>
<text x="199.1" y="38.8">20</text>
<text x="124.2" y="63.8">3</text>
<text x="124.3" y="61.3">1</text>
<text x="128.9" y="62.5">1</text>
<text x="128.9" y="65">3</text>
<text x="134.4" y="65">4</text>
<text x="134.4" y="62.5">2</text>
<text x="139.1" y="61.3">2</text>
<text x="139.1" y="63.8">4</text>
<text x="124.2" y="68.8">7</text>
<text x="124.2" y="71.3">9</text>
<text x="124.2" y="66.3">5</text>
<text x="128.9" y="67.5">5</text>
<text x="128.9" y="70">7</text>
<text x="134.4" y="67.5">6</text>
<text x="134.4" y="70">8</text>
<text x="139.1" y="66.3">6</text>
<text x="139.1" y="68.8">8</text>
<text x="139.1" y="71.3">10</text>
<text x="123.1" y="76.3">13</text>
<text x="123.2" y="73.8">11</text>
<text x="128.9" y="72.5">9</text>
<text x="128.9" y="75">11</text>
<text x="128.9" y="77.5">13</text>
<text x="133.3" y="72.5">10</text>
<text x="133.3" y="75">12</text>
<text x="133.3" y="77.5">14</text>
<text x="139.1" y="73.8">12</text>
<text x="139.1" y="76.3">14</text>
<text x="4.1" y="82.2">B</text>
<text x="123" y="81.3">17</text>
<text x="123" y="83.8">19</text>
<text x="123.1" y="78.8">15</text>
<text x="128.9" y="80">15</text>
<text x="128.9" y="82.5">17</text>
<text x="133.3" y="80">16</text>
<text x="133.3" y="82.5">18</text>
<text x="139.1" y="78.8">16</text>
<text x="139.1" y="81.3">18</text>
<text x="139.1" y="83.8">20</text>
<text x="273.8" y="82.2">B</text>
<text x="128.9" y="85">19</text>
<text x="133.3" y="85">20</text>
<text x="119.3" y="123.7">1</text>
<text x="124" y="125">DVDD</text>
<text x="146.3" y="125">PORT1</text>
<text x="156.6" y="123.7">17</text>
<text x="119.1" y="131.2">4</text>
<text x="119.2" y="126.2">2</text>
<text x="119.3" y="128.7">3</text>
<text x="124" y="127.5">DIN</text>
<text x="124" y="130">SCLK</text>
<text x="144.1" y="127.5">AVDDIO</text>
<text x="146.1" y="130">PORT2</text>
<text x="156.6" y="126.2">18</text>
<text x="156.6" y="128.7">19</text>
<text x="156.6" y="131.2">20</text>
<text x="4.1" y="135.3">C</text>
<text x="119.2" y="136.2">6</text>
<text x="119.2" y="133.7">5</text>
<text x="124" y="132.5">CS</text>
<text x="124" y="135">DOUT</text>
<text x="124" y="137.5">INT</text>
<text x="146.1" y="135">PORT4</text>
<text x="146.2" y="137.5">PORT5</text>
<text x="146.2" y="132.5">PORT3</text>
<text x="156.6" y="133.7">21</text>
<text x="156.6" y="136.2">22</text>
<text x="273.8" y="135.3">C</text>
<text x="119.2" y="138.7">7</text>
<text x="119.2" y="143.7">9</text>
<text x="119.2" y="141.2">8</text>
<text x="124" y="140">CNVT</text>
<text x="124" y="142.5">ADC_INT_REF</text>
<text x="144.9" y="140">AVSSIO</text>
<text x="146.1" y="142.5">PORT6</text>
<text x="156.6" y="143.7">25</text>
<text x="156.6" y="138.7">23</text>
<text x="156.6" y="141.2">24</text>
<text x="118" y="146.2">10</text>
<text x="118.2" y="148.7">11</text>
<text x="124" y="144.9">DAC_REF</text>
<text x="124" y="147.4">D0P</text>
<text x="124" y="149.9">D0N</text>
<text x="144.1" y="149.9">AVDDIO</text>
<text x="145.5" y="147.4">AGND1</text>
<text x="146.1" y="144.9">PORT7</text>
<text x="156.6" y="146.2">26</text>
<text x="156.6" y="148.7">27</text>
<text x="118" y="151.2">12</text>
<text x="118.1" y="153.7">13</text>
<text x="124" y="152.4">AVDD</text>
<text x="124" y="154.9">AGND</text>
<text x="146.1" y="154.9">PORT9</text>
<text x="146.1" y="152.4">PORT8</text>
<text x="156.6" y="151.2">28</text>
<text x="156.6" y="153.7">29</text>
<text x="118" y="156.2">14</text>
<text x="118" y="161.2">16</text>
<text x="118.1" y="158.7">15</text>
<text x="124" y="157.4">PORT0</text>
<text x="124" y="159.9">D1P</text>
<text x="144.9" y="157.4">PORT10</text>
<text x="145.2" y="159.9">PORT11</text>
<text x="156.6" y="156.2">30</text>
<text x="156.6" y="158.7">31</text>
<text x="156.6" y="161.2">32</text>
<text x="124" y="162.4">D1N</text>
<text x="146.5" y="162.4">DGND</text>
<text x="150.4" y="164.9">EP</text>
<text x="156.6" y="163.7">33</text>
<text x="4.1" y="188.3">D</text>
<text x="185.9" y="191.1">Title</text>
<text x="273.7" y="188.3">D</text>
<text x="185.9" y="198.6">Size</text>
<text x="187.1" y="202.4">Letter</text>
<text x="198.3" y="198.6">Number</text>
<text x="248.3" y="198.6">Revision</text>
<text x="185.9" y="206.1">Date:</text>
<text x="185.9" y="208.6">File:</text>
<text x="197.1" y="206.1">7-30-2025</text>
<text x="197.1" y="208.6">Hdr4.SchDoc</text>
<text x="235.8" y="208.6">Drawn By: Sistemi</text>
<text x="235.8" y="206.1">Sheet</text>
<text x="242.5" y="206.1">of</text>
<text x="35.8" y="212.4">1</text>
<text x="104.3" y="212.4">2</text>
<text x="173.1" y="212.4">3</text>
<text x="241.6" y="212.4">4</text>
</g>
<g font-size="2.2" fill="#262626">
<text x="23.8" y="13.8">V3V3D</text>
<text x="32.3" y="22.6">I2C_SDA</text>
<text x="32.3" y="25.1">I2C_SCL</text>
<text x="14.2" y="33.8">VDUT</text>
<text x="94.2" y="33.8">VBAT</text>
<text x="214.2" y="33.8">VSYS</text>
<text x="29.9" y="56.3">GND</text>
<text x="182.1" y="60">UART_RX</text>
<text x="182.1" y="62.5">UART_TX</text>
<text x="17.3" y="70">GPIO_1</text>
<text x="129.8" y="98.8">GND</text>
<text x="54.9" y="106.3">GND</text>
<text x="108.7" y="116.2">V3V3D</text>
<text x="166.1" y="118.7">V12VA</text>
<text x="17.3" y="125">SPI_CS2</text>
<text x="17.3" y="130">SPI_SCLK</text>
<text x="17.3" y="127.5">SPI_MOSI</text>
<text x="183.7" y="128.7">VNEG2V5A</text>
<text x="17.3" y="132.5">SPI_CS</text>
<text x="17.3" y="135">SPI_MISO</text>
<text x="17.3" y="137.5">INT</text>
<text x="17.3" y="140">CVRT</text>
<text x="76.8" y="148.7">V5VA</text>
<text x="193.2" y="156.2">REF2V5</text>
<text x="213.5" y="161.2">V12VA</text>
<text x="253.5" y="161.2">V3V3D</text>
<text x="134.8" y="181.1">GND</text>
<text x="252.1" y="186.1">GND</text>
</g>
<g font-size="2.2" fill="#0e0e0e">
<text x="64.8" y="13.8">J14</text>
<text x="187.1" y="13.8">J15</text>
<text x="14.6" y="23.6">C87</text>
<text x="14.8" y="26.3">1.00 µF</text>
<text x="19.6" y="43.6">C88</text>
<text x="19.8" y="46.3">1.00 µF</text>
<text x="64.8" y="43.8">Würth Elektronik 61302021121</text>
<text x="99.5" y="43.6">C89</text>
<text x="99.7" y="46.3">1.00 µF</text>
<text x="187.1" y="43.8">Würth Elektronik 61302021121</text>
<text x="224.6" y="46.3">1.00 µF</text>
<text x="224.6" y="43.8">C90</text>
<text x="127.2" y="58.8">J16</text>
<text x="49.8" y="81.3">Molex 73391-0083</text>
<text x="54.8" y="78.8">K3</text>
<text x="74.5" y="83">R116</text>
<text x="74.5" y="87">50 Ω</text>
<text x="127.2" y="88.8">Würth Elektronik 61302021121</text>
<text x="70.5" y="93.5">50 Ω</text>
<text x="70.5" y="91">R117</text>
<text x="122.2" y="118.7">U21</text>
<text x="226.8" y="143">R118</text>
<text x="99.5" y="148">R119</text>
<text x="104.7" y="148.7">DNP</text>
<text x="226.8" y="146.9">0 Ω</text>
<text x="54.5" y="153.5">C91</text>
<text x="174.4" y="155.4">R121</text>
<text x="226.8" y="154.4">0 Ω</text>
<text x="226.8" y="150.5">R120</text>
<text x="54.8" y="156.2">10 uF</text>
<text x="54.8" y="158.7">50.0 V</text>
<text x="99.5" y="160.4">R122</text>
<text x="104.7" y="161.2">DNP</text>
<text x="169.4" y="161.2">Self test Node</text>
<text x="179.6" y="156.2">DNP</text>
<text x="67" y="165.9">C93</text>
<text x="82" y="165.9">100 nF</text>
<text x="82" y="163.4">C92</text>
<text x="67.3" y="168.7">10 uF</text>
<text x="67.3" y="171.2">50.0 V</text>
<text x="122.2" y="168.7">Maxim Integrated MAX11311GTJ+</text>
<text x="191.9" y="173.4">100 nF</text>
<text x="191.9" y="170.9">C94</text>
<text x="214.3" y="170.9">C95</text>
<text x="214.6" y="173.7">1.00 µF</text>
<text x="229.3" y="173.4">C98</text>
<text x="239.3" y="173.4">100 nF</text>
<text x="239.3" y="170.9">C96</text>
<text x="251.8" y="173.4">C99</text>
<text x="261.8" y="170.9">C97</text>
<text x="262" y="173.7">1.00 µF</text>
<text x="229.6" y="176.1">1.00 µF</text>
<text x="251.8" y="175.9">100 nF</text>
<text x="209.6" y="201.1">a44</text>
<text x="262" y="201.1">01</text>
</g>
</svg>
